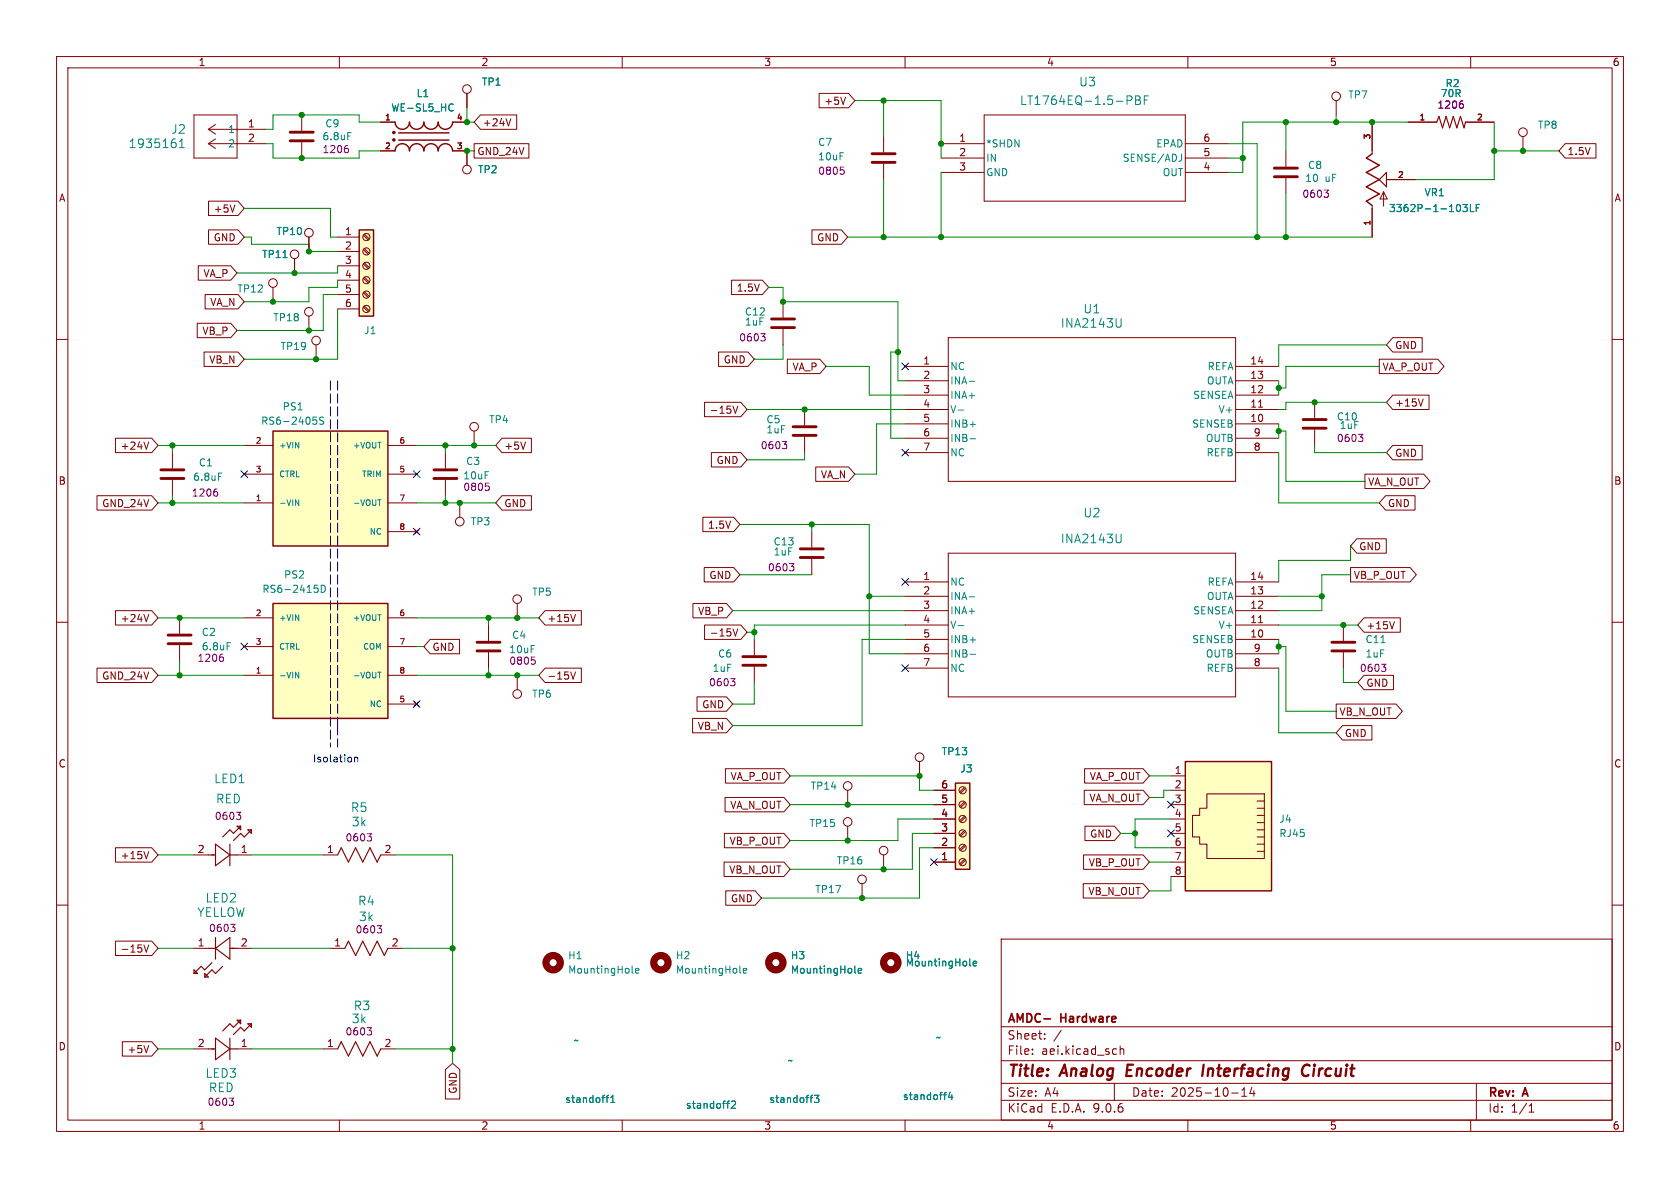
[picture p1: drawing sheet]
<svg xmlns="http://www.w3.org/2000/svg" width="297mm" height="210mm" viewBox="0 0 297 210" stroke-linecap="round" stroke-linejoin="round" font-family="sans-serif">
<path d="M0 0h297v210h-297z" fill="#fff" stroke="#fff" stroke-width=".18"/>
<g fill="none" stroke="#840000" stroke-width=".18">
<path d="M10 10h277v190h-277zM12 12h273v186h-273zM60 10v2M110 10v2M160 10v2M210 10v2M260 10v2M227.3 26.7v2.8M227.3 31.5v2.8M167.6 59.7h50.8v25.4h-50.8zM10 60h2M55.9 61v2.5"/>
<path d="M142.2 72.4v2.8M142.2 77.2v2.8M160 64.8h7.6M160 67.3h7.6M160 69.9h7.6M160 72.4h7.6M160 74.9h7.6M160 77.5h7.6M218.4 64.8h7.7M218.4 67.3h7.7M218.4 69.9h7.7M218.4 72.4h7.7"/>
<path d="M218.4 74.9h7.7M218.4 77.5h7.7M222.5 72h.7M232.4 71.1v2.8M232.4 75.9v2.8M285 60h2M143.5 94v2.8M143.5 98.8v2.8M160 80h7.6M218.4 80h7.7M10 110h2M86.4 110.5v2.8"/>
<path d="M86.4 115.3v2.8M285 110h2M156.2 151.1v2.6M10 160h2M177 166h108v32h-108zM285 160h2M60 198v2M110 198v2M160 198v2M177 194.5h108M177 191.5h108M177 187.5h108"/>
<path d="M177 181.5h108M182.5 186.3v.1M182.5 185.5v.1M184.7 183.6v.1M184.7 182.8v.1M187.6 182.1l-1.3 2M197 191.5v3M197.2 185.4l.2 .1M197.4 186.3l-.2 .1M198 184.9v1.5M198 185.5l.2-.1 .4 .1 .1 .9M210 198v2"/>
<path d="M217.7 193.2h1.2M219.5 193.8h.9M219.5 192.7l.5-.4v1.5M221.3 192.2l-.3 1.1h.9M221.7 192.8v1M260 198v2M261 191.5v6.5M270.3 196.6h.9M270.3 195.5l.4-.4v1.5"/>
<circle cx="55.9" cy="60.2" r=".76"/>
<circle cx="156.2" cy="150.4" r=".76"/>
</g>
<path d="M199.4 188.2l-.3 2h1M212.8 188.2l-.3 2M231.5 188.4a.88 .88 0 0 0-1 0 .88 .88 0 0 0-.3 1 .69 .69 0 0 0 .3 .7 .69 .69 0 0 0 .8-.1" fill="none" stroke="#840000" stroke-width=".4"/>
<path d="M184.6 180.1h1.1" fill="none" stroke="#840000" stroke-width=".3"/>
<path d="M198.2 56.3v1.3l-.2 .2h-.4M169.4 72.5h1M171.3 67.4h1M171.5 75h1M171.5 77.6h1" fill="none" stroke="#008484" stroke-width=".18"/>
<path d="M225.3 29.7h4.1M225.3 31.2h4.1M140.2 75.4h4.1M140.2 77h4.1M230.4 74.2h4M230.4 75.7h4M141.5 97h4M141.5 98.6h4M84.3 113.5h4.1M84.3 115.1h4.1" fill="none" stroke="#840000" stroke-width=".51"/>
<path d="M234.1 33.6h.7l-.4 .5M234.6 34.1l.2 .2v.3l-.2 .3M138.3 78h.8l-.4 .5M138.8 78.5l.3 .3v.3l-.3 .2M240.2 76.8h.7l-.4 .5M240.7 77.3l.2 .2v.3l-.2 .2M139.6 99.6h.8l-.5 .5M94 116.1h.6M94.4 116.6l.2 .3v.3l-.2 .2M140.1 100.1l.3 .3v.3l-.3 .2" fill="none" stroke="#840084" stroke-width=".18"/>
<path d="M48.3 106.7h20.3v20.3h-20.3z" fill="#ffffc2"/>
<path d="M48.3 106.7h20.3v20.3h-20.3z" fill="none" stroke="#840000" stroke-width=".25"/>
<g fill="none" stroke="#840000" stroke-width=".18">
<path d="M269.2 24.1v2.6M43.2 109.2h5.1M43.2 114.3h5.1M43.2 119.4h5.1M68.6 109.2h5.1M68.6 114.3h5.1M68.6 119.4h5.1M68.6 124.5h5.1M73.3 124.1l.7 .7M74 124.1l-.7 .7"/>
<circle cx="269.2" cy="23.4" r=".76"/>
</g>
<path d="M52.2 118.8l.6 1v-1M55.6 103.4h.6M56 103.9l.2 .3v.3l-.2 .2M56.8 103.4a.64 .64 0 0 1 .7 .7 .64 .64 0 0 1-.7 .6zM66.8 118.8h.6" fill="none" stroke="#008484" stroke-width=".18"/>
<path d="M63.5 40.6h2.5v15.3h-2.5z" fill="#ffffc2"/>
<path d="M63.5 40.6h2.5v15.3h-2.5z" fill="none" stroke="#840000" stroke-width=".25"/>
<g fill="none" stroke="#840000" stroke-width=".18">
<path d="M59.7 41.9h3.8M59.7 44.5h3.8M59.7 47h3.8M59.7 49.5h3.8M59.7 52.1h3.8M59.7 54.6h3.8M64.2 41.6l.9 .8M64.2 44.1l.9 .9M64.2 46.7l.9 .8M64.2 49.2l.9 .8M64.2 51.7l.9 .9M64.2 54.3l.9 .8"/>
<path d="M64.4 41.4l.9 .8M64.4 43.9l.9 .9M64.4 46.5l.9 .8M64.4 49l.9 .9M64.4 51.6l.9 .8M64.4 54.1l.9 .8"/>
<circle cx="64.8" cy="52.1" r=".63"/>
<circle cx="64.8" cy="54.6" r=".63"/>
<circle cx="64.8" cy="41.9" r=".63"/>
<circle cx="64.8" cy="47" r=".63"/>
<circle cx="64.8" cy="49.5" r=".63"/>
<circle cx="64.8" cy="44.4" r=".63"/>
</g>
<path d="M209.5 134.6h15.3v22.9h-15.3z" fill="#ffffc2"/>
<g fill="none" stroke="#840000" stroke-width=".18">
<path d="M236.2 17.8v2.5M34.3 20.3h7.6v7.6h-7.6zM36.8 22.9h10.2M36.8 22.9l1.3 .8M36.8 25.4h10.2M36.8 25.4l1.3 .8M38.1 22l-1.3 .9M38.1 24.6l-1.3 .8M156.2 24.1v2.8M156.2 29v2.8M166.4 27.9h7.6M166.4 25.4h7.6"/>
<path d="M166.4 30.5h7.6M174 20.3h35.5v15.3h-35.5zM209.5 27.9h7.7M209.5 25.4h7.7M209.5 30.5h7.7M242.6 21.6v5.6M242.6 36.3v5.6M244.6 33.9v2.5M244.6 33.9l.6 1.3h-1.2zM245.1 31.8h5.1M248.9 21.6h5.1M259.1 21.6h5.1"/>
<path d="M48.3 50.8v2.5M52.1 45.7v2.6M54.6 55.9v2.5M167.6 97.8h50.8v25.4h-50.8zM31.7 109.2v2.8M31.7 114v2.8M160 102.9h7.6M160 105.4h7.6M160 108h7.6M160 110.5h7.6M160 113h7.6M160 115.6h7.6"/>
<path d="M160 118.1h7.6M218.4 102.9h7.7M218.4 105.4h7.7M218.4 108h7.7M218.4 110.5h7.7M218.4 113h7.7M218.4 115.6h7.7M218.4 118.1h7.7M222.5 110.1h.7M237.5 110.5v2.8M237.5 115.3v2.8M162.6 134.6v2.6"/>
<path d="M207 139.7h2.5M207 137.2h2.5M149.9 146.1v2.5M207 154.9h2.5M207 152.4h2.5M207 149.9h2.5M207 147.3h2.5M207 144.8h2.5M207 142.2h2.5M213.4 140.3h10.1v11.5h-10.1v-2.6h-1.3v-1.2h-1.3v-3.9h1.3v-1.2h1.3zM222.2 146.7h1.3M222.2 145.4h1.3"/>
<path d="M222.2 144.1h1.3M222.2 142.9h1.3M222.2 141.6h1.3M222.2 148h1.3M222.2 150.5h1.3M222.2 149.2h1.3"/>
<circle cx="236.2" cy="17" r=".76"/>
<circle cx="48.3" cy="50" r=".76"/>
<circle cx="52.1" cy="45" r=".76"/>
<circle cx="54.6" cy="55.1" r=".76"/>
<circle cx="162.6" cy="133.9" r=".76"/>
<circle cx="149.9" cy="145.3" r=".76"/>
</g>
<path d="M242.6 27.2l-1 .7 2.2 1.3-2.2 1.3 2.2 1.3-2.2 1.2 2.2 1.3-2.2 1.3 1 .7M209.5 134.6h15.3v22.9h-15.3z" fill="none" stroke="#840000" stroke-width=".25"/>
<path d="M154.2 27.2h4M154.2 28.7h4M29.7 112.3h4.1M29.7 113.8h4.1M235.5 113.5h4M235.5 115.1h4" fill="none" stroke="#840000" stroke-width=".51"/>
<g fill="none" stroke="#008484" stroke-width=".18">
<path d="M199.2 17h.6l.3 .2-.1 .5-.8 .1M200.8 17h.5l.2 .1 .1 .3-.3 .3a.41 .41 0 0 1 .4 .3 .41 .41 0 0 1-.4 .5h-.5zM200.8 17.7h.5M202.3 17.7h.5M203 17h-.7v1.5M31.7 26.1h.9M31.7 25l.5-.4v1.5M208.9 27.2v1l-.4 .3M258.6 36.1h.8l-.4 .5 .3 .1v.6l-.1 .1-.6-.1M259.9 36.1v1.3h.7M261 36.7h.4M261.6 36.1h-.6v1.3"/>
<path d="M50 45.5h.8M198.2 94.4v1.3l-.2 .2h-.4M40.1 113.6h.7M169.4 110.6h1M171.3 105.5h1M171.5 113.1h1M171.5 115.7h1M244.1 113.6h.8"/>
</g>
<path d="M258.4 17.9h.2M258.5 18.3l.2 .3v.3l-.2 .2M148.6 29.5h.6M149 30l.2 .3v.3l-.2 .2M39.3 116.1l.2 .3v.3l-.2 .2M244.2 117.4h.8l-.4 .5M244.8 117.9l.2 .2v.3l-.2 .3" fill="none" stroke="#840084" stroke-width=".18"/>
<path d="M245.1 30.5v2.5l-1.3-1.2zM254 21.6l.4-1 .6 2 .7-2 .6 2 .6-2 .7 2 .6-2 .6 2 .3-1" fill="none" stroke="#840000" stroke-width=".2"/>
<path d="M168.9 138.4h2.5v15.3h-2.5z" fill="#ffffc2"/>
<path d="M168.9 138.4h2.5v15.3h-2.5z" fill="none" stroke="#840000" stroke-width=".25"/>
<g fill="none" stroke="#840000" stroke-width=".18">
<path d="M149.9 139.7v2.5M165.1 139.7h3.8M170.5 139.2l-.9 .8M170.7 139.4l-.9 .8M165.1 152.4h3.8M165.1 149.9h3.8M165.1 147.3h3.8M165.1 144.8h3.8M165.1 142.2h3.8M170.5 151.9l-.9 .8M170.5 149.4l-.9 .8M170.5 146.8l-.9 .9"/>
<path d="M170.5 144.3l-.9 .8M170.5 141.7l-.9 .9M170.7 152.1l-.9 .8M170.7 149.5l-.9 .9M170.7 147l-.9 .8M170.7 144.4l-.9 .9M170.7 141.9l-.9 .8"/>
<circle cx="149.9" cy="138.9" r=".76"/>
<circle cx="170.2" cy="139.7" r=".63"/>
<circle cx="170.2" cy="152.4" r=".63"/>
<circle cx="170.2" cy="149.9" r=".63"/>
<circle cx="170.2" cy="147.3" r=".63"/>
<circle cx="170.2" cy="142.2" r=".63"/>
<circle cx="170.2" cy="144.8" r=".63"/>
</g>
<path d="M48.3 76.2h20.3v20.3h-20.3z" fill="#ffffc2"/>
<path d="M69.8 21.6a1.27 1.27 0 0 0 1.3 1.3 1.27 1.27 0 0 0 1.3-1.3 1.27 1.27 0 0 0 1.3 1.3 1.27 1.27 0 0 0 1.2-1.3 1.27 1.27 0 0 0 1.3 1.3 1.27 1.27 0 0 0 1.3-1.3 1.27 1.27 0 0 0 1.2 1.3 1.27 1.27 0 0 0 1.3-1.3M69.8 26.7a1.27 1.27 0 0 1 1.3-1.3 1.27 1.27 0 0 1 1.3 1.3 1.27 1.27 0 0 1 1.3-1.3 1.27 1.27 0 0 1 1.2 1.3 1.27 1.27 0 0 1 1.3-1.3 1.27 1.27 0 0 1 1.3 1.3 1.27 1.27 0 0 1 1.2-1.3 1.27 1.27 0 0 1 1.3 1.3M70.5 23.5h8.9M70.5 24.8h8.9M48.3 76.2h20.3v20.3h-20.3z" fill="none" stroke="#840000" stroke-width=".25"/>
<g fill="none" stroke="#840000" stroke-width=".18">
<path d="M82.5 16.5v2.6M144.8 16.5h5.2l1.1 1.3-1.1 1.3h-5.2zM149.5 17.2l-.4 1.3M36.9 35.6h5.2l1.1 1.2-1.1 1.3h-5.2zM41.5 36.2l-.4 1.3M53.3 20.3v2.8M53.3 25.1v2.8M67.3 21.6h2.5M67.3 26.7h2.5M80 26.7h2.5v2.5M80 21.6h2.5M83.8 25.4h9.7v2.5h-9.7z"/>
<path d="M84.9 20.3h6.4v2.6h-6.4l-1.1-1.3zM90.3 21l-.4 1.3M242.6 21.6v5.1M242.6 36.8v5.1M245.1 31.8h5.1M248.9 21.6h5.1M259.1 21.6h5.1M276.7 25.4h5.4v2.5h-5.4l-1.1-1.2zM34.9 57.1h5.9l1.1 1.3-1.1 1.3h-5.9zM35 47h5.8l1.1 1.3-1.1 1.2h-5.8zM36.3 52.1h5.8l1.1 1.2-1.1 1.3h-5.8zM36.9 40.6h5.2l1.1 1.3-1.1 1.3h-5.2z"/>
<path d="M52.1 45.7v2.6M54.6 41.9v2.6M129.3 49.5h5.5l1.1 1.3-1.1 1.3h-5.5zM138.4 53.3v2.8M138.4 58.2v2.8M143.5 40.6h5.2l1.2 1.3-1.2 1.3h-5.2zM246.2 59.7h5.2v2.5h-5.2l-1.1-1.2zM20.4 77.5h6.4l1.1 1.2-1.1 1.3h-6.4zM26.3 78.1l-.4 1.3M36.1 62.2h6l1.1 1.3-1.1 1.3h-6zM43.2 78.7h5.1M68.6 78.7h5.1"/>
<path d="M83.8 76.2v2.5M88.7 77.5h5.2v2.5h-5.2l-1.1-1.3zM92.9 78.1l-.4 1.3M124.6 71.1h6.4l1.1 1.3-1.1 1.3h-6.4zM127 62.2h5.2l1.1 1.3-1.1 1.3h-5.2zM129.6 71.8l.4 1.3 .4-1.3M139.2 63.5h5.7l1.1 1.3-1.1 1.2h-5.7zM243.8 63.5h10.4l1.1 1.3-1.1 1.2h-10.4zM246.2 78.7h5.2v2.6h-5.2l-1.1-1.3zM246.2 69.8h6.4v2.6h-6.4l-1.1-1.3zM251.6 70.5l-.4 1.3M17.1 87.6h9.7l1.1 1.3-1.1 1.3h-9.7z"/>
<path d="M30.5 80v2.8M30.5 84.8v2.8M43.2 83.8h5.1M43.2 88.9h5.1M68.6 83.8h5.1M68.6 88.9h5.1M68.6 94h5.1M73.3 93.6l.7 .8M74 93.6l-.7 .8M78.7 80v2.8M78.7 84.8v2.8M81.3 88.9v2.5"/>
<path d="M88.7 87.6h5.2v2.6h-5.2l-1.1-1.3zM124.3 91.4h5.4l1.1 1.3-1.1 1.3h-5.4zM125.8 80h5.2l1.1 1.3-1.1 1.3h-5.2zM144.2 82.5h5.8l1.1 1.3-1.1 1.3h-5.8zM239.9 95.2h5.2v2.6h-5.2l-1.1-1.3zM241.3 83.8h10.4l1.1 1.3-1.1 1.3h-10.4zM245 87.6h5.2v2.6h-5.2l-1.2-1.3zM17.1 118.1h9.7l1.1 1.3-1.1 1.3h-9.7zM20.4 107.9h6.4l1.1 1.3-1.1 1.3h-6.4zM26.3 108.6l-.4 1.3M76 113h5.2v2.6h-5.2l-1.1-1.3zM91.4 106.7v2.5"/>
<path d="M91.4 119.4v2.5M96.4 107.9h6.4v2.6h-6.4l-1.2-1.3zM96.4 118.1h6.4v2.6h-6.4l-1.2-1.3zM100.9 118.8l.4 1.3 .4-1.3M101.7 108.6l-.4 1.3M122.5 106.7h5.9l1.1 1.3-1.1 1.2h-5.9zM124.5 100.3h5.2l1.1 1.3-1.1 1.3h-5.2zM124.6 110.5h6.4l1.1 1.3-1.1 1.2h-6.4zM129.6 111.2l.4 1.2 .4-1.2M133.3 113v2.8M133.3 117.9v2.8M238.8 100.3h10.5l1.1 1.3-1.1 1.3h-10.5z"/>
<path d="M241.1 119.4h5.2v2.5h-5.2l-1.1-1.2zM241.1 109.2h6.5v2.6h-6.5l-1.1-1.3zM246.5 109.9l-.4 1.3M122.4 127h6l1.1 1.3-1.1 1.2h-6zM123.2 123.2h5.2l1.1 1.3-1.1 1.2h-5.2zM128.2 135.9h10.4l1.1 1.3-1.1 1.2h-10.4zM162.6 134.6v2.6M165.1 139.7h3.8M191.7 139.7h10.4l1.1 1.3-1.1 1.2h-10.4zM191.7 135.9h10.4l1.1 1.3-1.1 1.2h-10.4zM236.2 124.5h10.6l1.1 1.2-1.1 1.3h-10.6zM237.3 128.3h5.2v2.5h-5.2l-1.1-1.3z"/>
<path d="M20.4 149.9h6.4l1.1 1.2-1.1 1.3h-6.4zM26.3 150.5l-.4 1.3M34.3 151.1h2.5M41.9 151.1h2.5M57.1 151.1h2.6M67.3 151.1h2.5M128 152.4h10.6l1.1 1.3-1.1 1.2h-10.6zM128.1 147.3h10.5l1.1 1.3-1.1 1.3h-10.5zM128.2 141h10.4l1.1 1.2-1.1 1.3h-10.4zM128.3 157.5h5.2l1.1 1.3-1.1 1.2h-5.2zM152.4 156.2v2.6M165.1 152.4h3.8"/>
<path d="M165.1 149.9h3.8M165.1 147.3h3.8M165.1 144.8h3.8M165.1 142.2h3.8M191.5 156.2h10.6l1.1 1.3-1.1 1.3h-10.6zM191.6 151.1h10.5l1.1 1.3-1.1 1.3h-10.5zM191.8 146h5.2l1.1 1.3-1.1 1.3h-5.2zM20.4 166.4h6.4l1.1 1.2-1.1 1.3h-6.4zM25.4 167l.5 1.3 .4-1.3M34.3 167.6h2.5M41.9 167.6h2.5M58.4 167.6h2.6"/>
<path d="M68.6 167.6h2.5M21.6 184.1h5.2l1.1 1.3-1.1 1.3h-5.2zM26.3 184.8l-.4 1.3M34.3 185.4h2.5M41.9 185.4h2.5M57.1 185.4h2.6M67.3 185.4h2.5M78.7 189.1l1.3-1.1 1.3 1.1v5.2h-2.6z"/>
<circle cx="82.5" cy="15.7" r=".76"/>
<circle cx="82.5" cy="30" r=".76"/>
<circle cx="54.6" cy="41.1" r=".76"/>
<circle cx="83.8" cy="75.4" r=".76"/>
<circle cx="81.3" cy="92.2" r=".76"/>
<circle cx="91.4" cy="105.9" r=".76"/>
<circle cx="91.4" cy="122.7" r=".76"/>
<circle cx="152.4" cy="155.4" r=".76"/>
</g>
<g fill="none" stroke="#008484" stroke-width=".18">
<path d="M79.6 18.4h.3l.2 .1M80.1 19.5l-.2 .1h-.3M61.5 23.4h.6M258.6 36.1h.8l-.4 .5 .3 .1v.6l-.1 .1-.6-.1M259.9 36.1v1.3h.7M261 36.7h.4M261.6 36.1h-.6v1.3M50 45.5h.8M55.4 73.7h.6M55.5 74.2h.3l.2 .3-.1 .4-.4 .1M57.2 73.8l-.5-.1-.1 .2v.3l.5 .3 .1 .3-.2 .2-.5-.1M38.6 83.6h.6"/>
<path d="M52.2 88.3l.6 1.1v-1.1M66.8 88.3h.6M111.7 171.8l.2 .2M112.4 171.6l.6-.1-.1-.3h-.4l-.1 .2v.6h.5M130.8 171.8l.2 .2M131.4 171.6l.6-.1-.1-.3h-.3l-.2 .2 .1 .6h.4M151.1 171.8l.2 .2M151.7 171.6l.6-.1v-.3h-.4l-.2 .2 .1 .6h.5M171.4 170.6l.2 .2M172 170.3l.6-.1v-.2l-.4-.1-.2 .2 .1 .6h.5M107.1 194h.5M107.6 193.6l-.2 .1"/>
<path d="M108 194.9h.7M108 194l.3-.4v1.3M129.3 194.8l.5-.2 .2 .4-.7 .9h.7M144 193.6h.8l-.5 .5 .4 .1v.6l-.2 .1-.5-.1M168 193.1l-.3 .9h.8M168.3 193.5v.9"/>
</g>
<path d="M51.3 23.4h4.1M51.3 24.9h4.1M136.4 56.4h4.1M136.4 57.9h4.1M28.4 83.1h4.1M28.4 84.6h4.1M76.7 83.1h4.1M76.7 84.6h4.1M131.3 116.1h4.1M131.3 117.6h4.1" fill="none" stroke="#840000" stroke-width=".51"/>
<g fill="none" stroke="#840084" stroke-width=".18">
<path d="M258.4 17.9h.2M258.5 18.3l.2 .3v.3l-.2 .2M61.3 25.7h.2M61.4 26.2l.2 .3v.3l-.2 .2M134.5 59h.8l-.5 .5M135 59.5l.3 .2v.3l-.3 .3M38.1 86.4h.3M38.3 86.9l.2 .3v.3l-.2 .2M85.8 85.4h.6M86.3 85.9l.2 .2v.3l-.2 .3M129.2 120h.7l-.4 .4M129.7 120.4l.2 .3v.3l-.2 .2"/>
<path d="M41.8 143.6h.8l-.5 .5M42.3 144.1l.3 .2v.3l-.3 .3M64.9 147.4h.8l-.4 .5M65.4 147.9l.3 .2v.3l-.3 .3M40.8 163.4h.7l-.4 .5M41.3 163.9l.2 .2v.3l-.2 .3M66.7 163.6h.8l-.5 .5M67.2 164.1l.3 .3v.3l-.3 .2M40.5 194.1h.8l-.4 .5M41.1 194.6l.2 .3v.3l-.2 .2M64.9 181.7h.8l-.4 .5M65.4 182.2l.3 .2v.3l-.3 .3"/>
</g>
<g fill="none" stroke="#840000" stroke-width=".2">
<path d="M36.8 151.1h1.3M38.1 149.2l2.5 1.9-2.5 1.9zM40.6 149.2v3.8M40.6 151.1h1.3M41.9 146.1h.6v.6zM42.5 146.1l-1.2 1.2-.7-.6-1.2 1.3M43.8 146.7h.6v.6zM44.4 146.7l-1.2 1.3-.7-.7-1.2 1.3M59.7 151.1l.6-1.2 1.3 2.5 1.3-2.5 1.2 2.5 1.3-2.5 1.3 2.5 .6-1.3M34.3 171.5l.6 .6h-.6zM36.2 172.1l.6 .6h-.6zM36.8 167.6h1.3"/>
<path d="M37.5 170.2l-1.3 1.3-.6-.7-1.3 1.3M38.1 165.7v3.8M38.1 167.6l2.5-1.9v3.8zM39.4 170.8l-1.3 1.3-.6-.6-1.3 1.2M40.6 167.6h1.3M61 167.6l.6-1.2 1.3 2.5 1.2-2.5 1.3 2.5 1.3-2.5 1.2 2.5 .7-1.3M36.8 185.4h1.3M38.1 183.5l2.5 1.9-2.5 1.9zM40.6 185.4h1.3M40.6 183.5v3.8M41.9 180.3h.6v.7zM42.5 180.3l-1.2 1.3-.7-.6-1.2 1.2"/>
<path d="M43.8 181h.6v.6zM44.4 181l-1.2 1.2-.7-.6-1.2 1.3M59.7 185.4l.6-1.2 1.3 2.5 1.3-2.5 1.2 2.5 1.3-2.5 1.3 2.5 .6-1.3"/>
</g>
<g fill="none" stroke="#840000" stroke-width="1.3">
<circle cx="97.8" cy="170.2" r="1.27"/>
<circle cx="116.8" cy="170.2" r="1.27"/>
<circle cx="137.2" cy="170.2" r="1.27"/>
<circle cx="157.5" cy="170.2" r="1.27"/>
</g>
<g fill="#840000" stroke="#840000" stroke-width=".18">
<circle cx="69.6" cy="23.4" r=".23"/>
<circle cx="69.6" cy="24.7" r=".23"/>
</g>
<path d="M58.4 67.3v64.8M59.7 67.3v61M59.7 128.3v3.8" fill="none" stroke="#0000c2" stroke-width=".18" stroke-dasharray="1.7 .6"/>
<g fill="none" stroke="#008400" stroke-width=".18">
<path d="M82.5 19.1v2.5h1.3M151.1 17.8h15.3v10.1M156.2 17.8v6.3M43.2 36.8h15.2v5.1h1.3M47 25.4h1.3v2.5h15.2v-1.2h3.8M67.3 21.6h-3.8v-1.3h-15.2v2.6h-1.3M82.5 26.7h1.3M156.2 31.8v10.1M166.4 30.5v11.4M217.2 27.9h2.5M217.2 25.4h5v16.5M227.3 21.6v5.1"/>
<path d="M227.3 34.3v7.6M236.2 20.3v1.3M248.9 21.6h-29.2v8.9h-2.5M264.2 26.7h11.4M264.2 21.6v10.2h-14M43.2 41.9h1.2v1.3h10.2v1.3h5.1M59.7 54.6v8.9h-16.5M59.7 49.5v1.3h-5.1v2.5h-11.4M59.7 52.1h-2.6v6.3h-15.2M59.7 47v1.3h-17.8M135.9 50.8h2.5v2.5h20.3v14h1.3M149.9 41.9h92.7"/>
<path d="M27.9 78.7h15.3M30.5 78.7v1.3M73.7 78.7h13.9M78.7 78.7v1.3M132.1 72.4h27.9M138.4 61v2.5h-5.1M146 64.8h7.7v5.1h6.3M158.7 62.2h-1.2v15.3h2.5M160 74.9h-5.1v8.9h-3.8M226.1 67.3v2.6M226.1 74.9v2.6M226.1 76.2h1.2v8.9h14"/>
<path d="M232.4 78.7v1.3h12.7M243.8 64.8h-16.5v3.8h-1.2M245.1 71.1h-17.8v1.3h-1.2M245.1 61h-19v3.8M27.9 88.9h15.3M30.5 87.6v1.3M73.7 88.9h13.9M78.7 87.6v1.3M130.8 92.7h22.9v22.9h6.3M142.2 80v1.3h-10.1M143.5 92.7v1.3M226.1 80v8.9h17.7"/>
<path d="M238.8 96.5v2.6h-12.7v3.8M27.9 119.4h15.3M27.9 109.2h15.3M31.7 116.8v2.6M73.7 119.4h21.5M73.7 114.3h1.2M73.7 109.2h21.5M86.4 109.2v1.3M86.4 118.1v1.3M129.5 108h30.5M130.8 101.6h12.7M132.1 111.8h1.2"/>
<path d="M153.7 105.4h6.3M160 110.5h-26.7v2.5M160 113h-7.6v15.3h-22.9M226.1 113v2.6M226.1 118.1v11.4h10.1M226.1 114.3h1.2v11.4h8.9M226.1 110.5h13.9M226.1 105.4h7.6M237.5 118.1v2.6h2.5M238.8 101.6h-5.1v6.4h-7.6M133.3 120.7v3.8h-3.8M139.7 137.2h22.9v2.5h2.5"/>
<path d="M203.2 137.2h3.8M207 139.7h-1.3v1.3h-2.5M27.9 151.1h6.4M44.4 151.1h12.7M69.8 151.1h10.2v36.9M139.7 142.2h25.4M165.1 147.3h-3.8v6.4h-21.6M165.1 144.8h-6.4v3.8h-19M165.1 149.9h-2.5v8.9h-28M198.1 147.3h2.6M203.2 152.4h3.8M207 144.8h-6.3v5.1h6.3"/>
<path d="M207 154.9v2.6h-3.8M27.9 167.6h6.4M44.4 167.6h14M71.1 167.6h8.9M27.9 185.4h6.4M44.4 185.4h12.7M69.8 185.4h10.2"/>
</g>
<g fill="none" stroke="#000084" stroke-width=".18">
<path d="M159.4 64.2l1.2 1.2M159.4 79.4l1.2 1.2M160.6 64.2l-1.2 1.2M160.6 79.4l-1.2 1.2M42.6 83.2l1.2 1.2M43.8 83.2l-1.2 1.2M73.1 93.4l1.2 1.2M73.1 83.2l1.2 1.2M74.3 93.4l-1.2 1.2M74.3 83.2l-1.2 1.2M42.6 113.7l1.2 1.2M43.8 113.7l-1.2 1.2"/>
<path d="M159.4 117.5l1.2 1.2M159.4 102.3l1.2 1.2M160.6 117.5l-1.2 1.2M160.6 102.3l-1.2 1.2M73.1 123.9l1.2 1.2M74.3 123.9l-1.2 1.2M164.5 151.8l1.2 1.2M165.7 151.8l-1.2 1.2M206.4 141.6l1.2 1.2M206.4 146.7l1.2 1.2M207.6 141.6l-1.2 1.2M207.6 146.7l-1.2 1.2"/>
</g>
<path d="M62.7 133.8v.9M62.7 134l.2-.2 .3 .1v.8" fill="none" stroke="#0000c2" stroke-width=".18"/>
<g fill="#008400" stroke="#008400" stroke-width=".18">
<circle cx="200.7" cy="147.3" r=".46"/>
<circle cx="226.1" cy="114.3" r=".46"/>
<circle cx="219.7" cy="27.9" r=".46"/>
<circle cx="222.2" cy="41.9" r=".46"/>
<circle cx="166.4" cy="25.4" r=".46"/>
<circle cx="156.2" cy="17.8" r=".46"/>
<circle cx="232.4" cy="71.1" r=".46"/>
<circle cx="226.1" cy="76.2" r=".46"/>
<circle cx="226.1" cy="68.6" r=".46"/>
<circle cx="138.4" cy="53.3" r=".46"/>
<circle cx="166.4" cy="41.9" r=".46"/>
<circle cx="158.7" cy="62.2" r=".46"/>
<circle cx="156.2" cy="41.9" r=".46"/>
<circle cx="142.2" cy="72.4" r=".46"/>
<circle cx="242.6" cy="21.6" r=".46"/>
<circle cx="227.3" cy="41.9" r=".46"/>
<circle cx="269.2" cy="26.7" r=".46"/>
<circle cx="264.2" cy="26.7" r=".46"/>
<circle cx="236.2" cy="21.6" r=".46"/>
<circle cx="227.3" cy="21.6" r=".46"/>
<circle cx="233.7" cy="105.4" r=".46"/>
<circle cx="237.5" cy="110.5" r=".46"/>
<circle cx="54.6" cy="44.5" r=".46"/>
<circle cx="48.3" cy="53.3" r=".46"/>
<circle cx="86.4" cy="119.4" r=".46"/>
<circle cx="31.7" cy="119.4" r=".46"/>
<circle cx="86.4" cy="109.2" r=".46"/>
<circle cx="91.4" cy="109.2" r=".46"/>
<circle cx="30.5" cy="78.7" r=".46"/>
<circle cx="30.5" cy="88.9" r=".46"/>
<circle cx="91.4" cy="119.4" r=".46"/>
<circle cx="31.7" cy="109.2" r=".46"/>
<circle cx="149.9" cy="142.2" r=".46"/>
<circle cx="162.6" cy="137.2" r=".46"/>
<circle cx="143.5" cy="92.7" r=".46"/>
<circle cx="133.3" cy="111.8" r=".46"/>
<circle cx="153.7" cy="105.4" r=".46"/>
<circle cx="54.6" cy="58.4" r=".46"/>
<circle cx="78.7" cy="78.7" r=".46"/>
<circle cx="55.9" cy="63.5" r=".46"/>
<circle cx="52.1" cy="48.3" r=".46"/>
<circle cx="78.7" cy="88.9" r=".46"/>
<circle cx="81.3" cy="88.9" r=".46"/>
<circle cx="83.8" cy="78.7" r=".46"/>
<circle cx="80" cy="167.6" r=".46"/>
<circle cx="80" cy="185.4" r=".46"/>
<circle cx="149.9" cy="148.6" r=".46"/>
<circle cx="152.4" cy="158.8" r=".46"/>
<circle cx="156.2" cy="153.7" r=".46"/>
<circle cx="53.3" cy="20.3" r=".46"/>
<circle cx="53.3" cy="27.9" r=".46"/>
<circle cx="82.5" cy="21.6" r=".46"/>
<circle cx="82.5" cy="26.7" r=".46"/>
</g>
<g font-size="2.8" fill="#840000">
<text x="178" y="190.9">Title:</text>
<text x="187.7" y="190.9">Analog</text>
<text x="200" y="190.9">Encoder</text>
<text x="214.2" y="190.9">Interfacing</text>
<text x="232.6" y="190.9">Circuit</text>
</g>
<g font-size="2.1" fill="#008484">
<text x="190.7" y="15.5">U3</text>
<text x="30.2" y="23.9">J2</text>
<text x="180.2" y="18.8">LT1764EQ-1.5-PBF</text>
<text x="22.7" y="26.4">1935161</text>
<text x="187.4" y="58.1">INA2143U</text>
<text x="191.4" y="55.6">U1</text>
<text x="191.4" y="91.7">U2</text>
<text x="187.4" y="96.2">INA2143U</text>
<text x="37.8" y="138.7">LED1</text>
<text x="38.1" y="142.2">RED</text>
<text x="61.9" y="143.7">R5</text>
<text x="62.1" y="146.3">3k</text>
<text x="36.2" y="159.7">LED2</text>
<text x="63.2" y="160.2">R4</text>
<text x="34.8" y="162.3">YELLOW</text>
<text x="62.4" y="178.8">R3</text>
<text x="36.2" y="190.7">LED3</text>
<text x="36.8" y="193.3">RED</text>
</g>
<g font-size="2.1" fill="#840084">
<text x="63.4" y="163">3k</text>
<text x="62.1" y="181.1">3k</text>
</g>
<g font-size="2.1" fill="#840000">
<text x="178" y="184">Sheet:</text>
<text x="178" y="181.2">AMDC-</text>
<text x="187.6" y="181.2">Hardware</text>
<text x="178" y="186.7">File:</text>
<text x="184.1" y="186.7">aei.kicad_sch</text>
<text x="178" y="196.9">KiCad</text>
<text x="178" y="194.1">Size:</text>
<text x="184.7" y="194.1">A4</text>
<text x="185.7" y="196.9">E.D.A.</text>
<text x="193.3" y="196.9">9.0.6</text>
<text x="200" y="194.1">Date:</text>
<text x="207" y="194.1">2025-10-14</text>
<text x="263" y="194.3">Rev:</text>
<text x="263" y="196.9">Id:</text>
<text x="267.1" y="196.9">1/1</text>
<text x="269.4" y="194.3">A</text>
</g>
<g font-size="1.8" fill="#840000">
<text x="35" y="11.9">1</text>
<text x="85" y="11.9">2</text>
<text x="135" y="11.9">3</text>
<text x="185" y="11.9">4</text>
<text x="235" y="11.9">5</text>
<text x="285" y="11.9">6</text>
<text x="43.7" y="22.6">1</text>
<text x="85.2" y="22.5">+24V</text>
<text x="145.6" y="18.7">+5V</text>
<text x="43.7" y="25.1">2</text>
<text x="84.3" y="27.6">GND_24V</text>
<text x="169.5" y="25.1">1</text>
<text x="169.5" y="27.7">2</text>
<text x="212.7" y="25.1">6</text>
<text x="212.7" y="27.7">5</text>
<text x="277" y="27.6">1.5V</text>
<text x="10.3" y="35.9">A</text>
<text x="169.5" y="30.2">3</text>
<text x="212.7" y="30.2">4</text>
<text x="285.3" y="35.9">A</text>
<text x="37.7" y="37.8">+5V</text>
<text x="60.9" y="41.7">1</text>
<text x="37.7" y="42.9">GND</text>
<text x="60.9" y="44.2">2</text>
<text x="60.9" y="46.7">3</text>
<text x="144.4" y="42.9">GND</text>
<text x="35.9" y="49.2">VA_P</text>
<text x="60.9" y="49.3">4</text>
<text x="60.9" y="51.8">5</text>
<text x="130.1" y="51.8">1.5V</text>
<text x="35.7" y="59.4">VB_P</text>
<text x="37.1" y="54.3">VA_N</text>
<text x="60.9" y="54.4">6</text>
<text x="36.9" y="64.5">VB_N</text>
<text x="127.8" y="64.5">GND</text>
<text x="140" y="65.7">VA_P</text>
<text x="163.1" y="64.5">1</text>
<text x="220.9" y="64.5">14</text>
<text x="244.3" y="65.7">VA_P_OUT</text>
<text x="246.5" y="61.9">GND</text>
<text x="163.1" y="67.1">2</text>
<text x="163.1" y="69.6">3</text>
<text x="220.9" y="67.1">13</text>
<text x="220.9" y="69.6">12</text>
<text x="125.4" y="73.3">-15V</text>
<text x="163.1" y="72.1">4</text>
<text x="163.1" y="74.7">5</text>
<text x="163.1" y="77.2">6</text>
<text x="220.9" y="72.1">11</text>
<text x="220.9" y="74.7">10</text>
<text x="221.5" y="77.2">9</text>
<text x="246.5" y="72.1">+15V</text>
<text x="21.2" y="79.7">+24V</text>
<text x="89.1" y="79.7">+5V</text>
<text x="126.6" y="82.2">GND</text>
<text x="163.1" y="79.8">7</text>
<text x="221.5" y="79.8">8</text>
<text x="246.5" y="81">GND</text>
<text x="10.3" y="85.9">B</text>
<text x="18" y="89.9">GND_24V</text>
<text x="89.1" y="89.9">GND</text>
<text x="145" y="84.8">VA_N</text>
<text x="241.8" y="86">VA_N_OUT</text>
<text x="245.3" y="89.9">GND</text>
<text x="285.3" y="85.9">B</text>
<text x="125.1" y="93.7">1.5V</text>
<text x="240.2" y="97.5">GND</text>
<text x="125.3" y="102.6">GND</text>
<text x="163.1" y="102.6">1</text>
<text x="163.1" y="105.2">2</text>
<text x="163.1" y="107.7">3</text>
<text x="220.9" y="102.6">14</text>
<text x="220.9" y="105.2">13</text>
<text x="220.9" y="107.7">12</text>
<text x="239.2" y="102.6">VB_P_OUT</text>
<text x="21.2" y="110.2">+24V</text>
<text x="96.7" y="110.2">+15V</text>
<text x="123.3" y="108.9">VB_P</text>
<text x="125.4" y="112.7">-15V</text>
<text x="163.1" y="110.2">4</text>
<text x="163.1" y="112.8">5</text>
<text x="220.9" y="110.2">11</text>
<text x="220.9" y="112.8">10</text>
<text x="241.5" y="111.4">+15V</text>
<text x="76.4" y="115.3">GND</text>
<text x="163.1" y="115.3">6</text>
<text x="163.1" y="117.9">7</text>
<text x="221.5" y="115.3">9</text>
<text x="221.5" y="117.9">8</text>
<text x="18" y="120.3">GND_24V</text>
<text x="96.7" y="120.3">-15V</text>
<text x="124" y="125.4">GND</text>
<text x="241.5" y="121.6">GND</text>
<text x="123.3" y="129.2">VB_N</text>
<text x="236.7" y="126.7">VB_N_OUT</text>
<text x="237.6" y="130.5">GND</text>
<text x="10.3" y="135.9">C</text>
<text x="207.6" y="136.9">1</text>
<text x="285.3" y="135.9">C</text>
<text x="129" y="143.2">VA_N_OUT</text>
<text x="129.1" y="138.1">VA_P_OUT</text>
<text x="166.3" y="142">5</text>
<text x="166.3" y="139.4">6</text>
<text x="192.5" y="141.9">VA_N_OUT</text>
<text x="192.6" y="138.1">VA_P_OUT</text>
<text x="207.6" y="142">3</text>
<text x="207.6" y="139.4">2</text>
<text x="128.9" y="149.5">VB_P_OUT</text>
<text x="166.3" y="149.6">2</text>
<text x="166.3" y="147.1">3</text>
<text x="166.3" y="144.5">4</text>
<text x="192.6" y="148.3">GND</text>
<text x="207.6" y="149.6">6</text>
<text x="207.6" y="147.1">5</text>
<text x="207.6" y="144.5">4</text>
<text x="21.2" y="152.1">+15V</text>
<text x="34.9" y="150.9">2</text>
<text x="42.5" y="150.9">1</text>
<text x="57.7" y="150.9">1</text>
<text x="67.9" y="150.9">2</text>
<text x="128.8" y="154.6">VB_N_OUT</text>
<text x="166.3" y="152.1">1</text>
<text x="192.4" y="153.4">VB_P_OUT</text>
<text x="207.6" y="154.7">8</text>
<text x="207.6" y="152.1">7</text>
<text x="129.1" y="159.7">GND</text>
<text x="192.3" y="158.4">VB_N_OUT</text>
<text x="34.9" y="167.4">1</text>
<text x="42.5" y="167.4">2</text>
<text x="59" y="167.4">1</text>
<text x="69.1" y="167.4">2</text>
<text x="21.2" y="168.6">-15V</text>
<text x="10.3" y="185.9">D</text>
<text x="34.9" y="185.2">2</text>
<text x="42.5" y="185.2">1</text>
<text x="57.7" y="185.2">1</text>
<text x="67.9" y="185.2">2</text>
<text x="285.3" y="185.9">D</text>
<text x="22.4" y="186.4">+5V</text>
<text x="81" y="193.5" transform="rotate(-90 81 193.5)">GND</text>
<text x="35" y="199.9">1</text>
<text x="85" y="199.9">2</text>
<text x="135" y="199.9">3</text>
<text x="185" y="199.9">4</text>
<text x="235" y="199.9">5</text>
<text x="285" y="199.9">6</text>
</g>
<g font-size="1.8" fill="#008484">
<text x="73.5" y="17.4">L1</text>
<text x="85.1" y="15.3">TP1</text>
<text x="238.3" y="17.6">TP7</text>
<text x="255.5" y="15.6">R2</text>
<text x="40.2" y="23.7">1</text>
<text x="57.4" y="22.7">C9</text>
<text x="69.1" y="19.9">WE-SL5_HC</text>
<text x="271.8" y="23">TP8</text>
<text x="40.2" y="26.3">2</text>
<text x="56.9" y="25">6.8uF</text>
<text x="144.5" y="26">C7</text>
<text x="144.5" y="28.5">10uF</text>
<text x="174.2" y="26.3">*SHDN</text>
<text x="174.2" y="28.8">IN</text>
<text x="198.4" y="28.8">SENSE/ADJ</text>
<text x="204.3" y="26.3">EPAD</text>
<text x="84.4" y="30.8">TP2</text>
<text x="174.2" y="31.3">GND</text>
<text x="205.5" y="31.3">OUT</text>
<text x="230.6" y="32.4">10</text>
<text x="231.1" y="30.1">C8</text>
<text x="234.2" y="32.4">uF</text>
<text x="251.7" y="34.9">VR1</text>
<text x="48.8" y="41.8">TP10</text>
<text x="245.5" y="37.7">3362P-1-103LF</text>
<text x="46.2" y="45.8">TP11</text>
<text x="41.9" y="51.9">TP12</text>
<text x="48.2" y="57">TP18</text>
<text x="64.3" y="59.3">J1</text>
<text x="131.6" y="57.8">1uF</text>
<text x="131.6" y="56">C12</text>
<text x="49.5" y="62.1">TP19</text>
<text x="167.9" y="65.6">NC</text>
<text x="213.4" y="65.6">REFA</text>
<text x="167.9" y="68.2">INA-</text>
<text x="167.9" y="70.7">INA+</text>
<text x="210.8" y="70.7">SENSEA</text>
<text x="213.3" y="68.2">OUTA</text>
<text x="46.1" y="75.3">RS6-2405S</text>
<text x="49.9" y="72.7">PS1</text>
<text x="86.4" y="75">TP4</text>
<text x="135.4" y="75">C5</text>
<text x="135.4" y="76.8">1uF</text>
<text x="167.9" y="73.3">V-</text>
<text x="167.9" y="75.8">INB+</text>
<text x="210.7" y="75.8">SENSEB</text>
<text x="215.3" y="73.3">V+</text>
<text x="236.2" y="74.5">C10</text>
<text x="236.7" y="76">1uF</text>
<text x="35.1" y="82.7">C1</text>
<text x="82.3" y="82.4">C3</text>
<text x="167.9" y="78.3">INB-</text>
<text x="167.9" y="80.9">NC</text>
<text x="213.1" y="78.3">OUTB</text>
<text x="213.2" y="80.9">REFB</text>
<text x="34" y="85.2">6.8uF</text>
<text x="81.8" y="84.9">10uF</text>
<text x="83.1" y="93.1">TP3</text>
<text x="136.7" y="98.4">1uF</text>
<text x="136.7" y="96.6">C13</text>
<text x="46.3" y="105">RS6-2415D</text>
<text x="50.1" y="102.5">PS2</text>
<text x="94" y="105.5">TP5</text>
<text x="167.9" y="103.7">NC</text>
<text x="167.9" y="106.3">INA-</text>
<text x="213.3" y="106.3">OUTA</text>
<text x="213.4" y="103.7">REFA</text>
<text x="35.6" y="112.6">C2</text>
<text x="90.4" y="113.1">C4</text>
<text x="167.9" y="108.8">INA+</text>
<text x="167.9" y="111.4">V-</text>
<text x="167.9" y="113.9">INB+</text>
<text x="210.7" y="113.9">SENSEB</text>
<text x="210.8" y="108.8">SENSEA</text>
<text x="215.3" y="111.4">V+</text>
<text x="241.3" y="113.9">C11</text>
<text x="89.9" y="115.7">10uF</text>
<text x="125.9" y="119">1uF</text>
<text x="126.8" y="116.4">C6</text>
<text x="167.9" y="116.4">INB-</text>
<text x="167.9" y="119">NC</text>
<text x="213.1" y="116.4">OUTB</text>
<text x="213.2" y="119">REFB</text>
<text x="241.3" y="116.4">1uF</text>
<text x="94" y="123.5">TP6</text>
<text x="166.4" y="133.7">TP13</text>
<text x="169.7" y="136.8">J3</text>
<text x="143.2" y="139.8">TP14</text>
<text x="143" y="146.4">TP15</text>
<text x="226.1" y="145.6">J4</text>
<text x="226.1" y="148.2">RJ45</text>
<text x="147.8" y="153">TP16</text>
<text x="144" y="158.1">TP17</text>
<text x="100.3" y="169.8">H1</text>
<text x="100.3" y="172.3">MountingHole</text>
<text x="119.4" y="169.8">H2</text>
<text x="119.4" y="172.3">MountingHole</text>
<text x="139.7" y="169.8">H3</text>
<text x="139.7" y="172.3">MountingHole</text>
<text x="160" y="169.8">H4</text>
<text x="160" y="171">MountingHole</text>
<text x="101.4" y="184.8">~</text>
<text x="165.4" y="184.3">~</text>
<text x="139.2" y="188.3">~</text>
<text x="99.8" y="195.2">standoff1</text>
<text x="121.2" y="196.2">standoff2</text>
<text x="135.9" y="195.2">standoff3</text>
<text x="159.5" y="194.7">standoff4</text>
</g>
<g font-size="1.8" fill="#840084">
<text x="254.6" y="17.4">70R</text>
<text x="254" y="19.4">1206</text>
<text x="56.9" y="27.3">1206</text>
<text x="144.5" y="31.1">0805</text>
<text x="230.1" y="35.2">0603</text>
<text x="130.6" y="60.6">0603</text>
<text x="134.4" y="79.6">0603</text>
<text x="236.2" y="78.3">0603</text>
<text x="33.8" y="88">1206</text>
<text x="81.8" y="87">0805</text>
<text x="135.7" y="101.2">0603</text>
<text x="34.8" y="117.2">1206</text>
<text x="35.6" y="115.2">6.8uF</text>
<text x="89.9" y="117.7">0805</text>
<text x="240.3" y="119">0603</text>
<text x="125.2" y="121.5">0603</text>
<text x="37.9" y="145.1">0603</text>
<text x="61" y="148.9">0603</text>
<text x="36.8" y="164.9">0603</text>
<text x="62.8" y="165.2">0603</text>
<text x="61" y="183.2">0603</text>
<text x="36.6" y="195.7">0603</text>
</g>
<text font-size="1.8" fill="#0000c2" x="55.2" y="135">Isolation</text>
<g font-size="1.4" fill="#840000">
<text x="68" y="21.3">1</text>
<text x="80.7" y="21.3">4</text>
<text x="250.8" y="21.3">1</text>
<text x="261" y="21.3">2</text>
<text x="68" y="26.4">2</text>
<text x="80.7" y="26.4">3</text>
<text x="242.3" y="24.7" transform="rotate(-90 242.3 24.7)">3</text>
<text x="247" y="31.5">2</text>
<text x="242.3" y="40" transform="rotate(-90 242.3 40)">1</text>
<text x="45.1" y="78.5">2</text>
<text x="45.1" y="83.6">3</text>
<text x="70.5" y="78.5">6</text>
<text x="70.5" y="83.6">5</text>
<text x="45.1" y="88.6">1</text>
<text x="70.5" y="88.6">7</text>
<text x="70.5" y="93.7">8</text>
<text x="45.1" y="109">2</text>
<text x="70.5" y="109">6</text>
<text x="45.1" y="114">3</text>
<text x="45.1" y="119.1">1</text>
<text x="70.5" y="114">7</text>
<text x="70.5" y="119.1">8</text>
<text x="70.5" y="124.2">5</text>
</g>
<g font-size="1.4" fill="#008484">
<text x="49.3" y="79.5">+VIN</text>
<text x="62.3" y="79.5">+VOUT</text>
<text x="49.3" y="84.6">CTRL</text>
<text x="49.3" y="89.6">-VIN</text>
<text x="62.3" y="89.6">-VOUT</text>
<text x="63.9" y="84.6">TRIM</text>
<text x="65.2" y="94.7">NC</text>
<text x="49.3" y="110">+VIN</text>
<text x="62.3" y="110">+VOUT</text>
<text x="49.3" y="115">CTRL</text>
<text x="64.1" y="115">COM</text>
<text x="49.3" y="120.1">-VIN</text>
<text x="62.3" y="120.1">-VOUT</text>
<text x="65.2" y="125.2">NC</text>
</g>
</svg>
